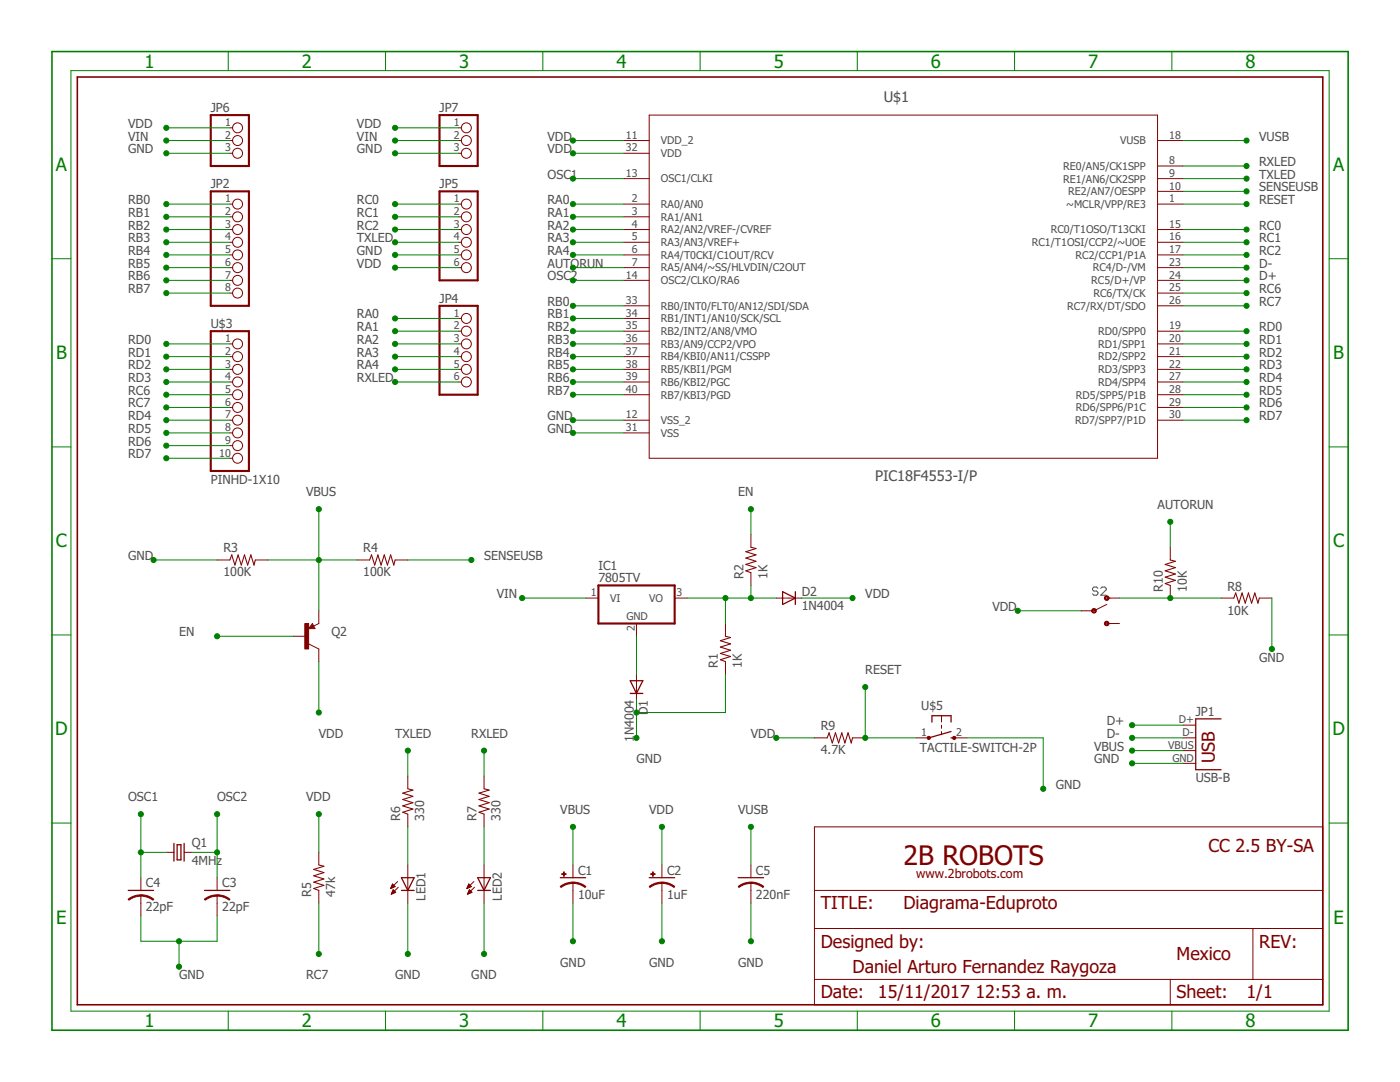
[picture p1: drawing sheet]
<svg xmlns="http://www.w3.org/2000/svg" width="279mm" height="216mm" viewBox="0 0 279 216" stroke-linecap="round" stroke-linejoin="round" font-family="sans-serif">
<path d="M219.1 117.4l-.2-.3h-.6l-.3 .3v.3l.3 .2h.6l.2 .3v.3l-.2 .3h-.6l-.3-.3M219.7 117.4l.2-.3h.6l.3 .3v.3l-1.1 1.1h1.1" fill="none" stroke="#505050" stroke-width=".2"/>
<g fill="none" stroke="#800000" stroke-width=".2">
<path d="M45.9 28h.5M45.9 30.6h.5M45.9 25.5h.5M91.5 28h.6M91.5 30.6h.6M91.5 25.5h.6M124.5 28h5.1M124.5 30.6h5.1M124.5 35.6h5.1M129.6 23h101.4v68.4h-101.4zM231 28h5.1M231 35.6h5.1"/>
<path d="M231 33.1h5.1M231 38.2h5.1M45.9 40.7h.5M45.9 43.3h.5M45.9 45.8h.5M45.9 48.3h.5M45.9 50.9h.5M45.9 53.4h.5M45.9 55.9h.5M45.9 58.5h.5M91.5 40.7h.6M91.5 43.3h.6"/>
<path d="M91.5 45.8h.6M91.5 48.3h.6M91.5 50.9h.6M91.5 53.4h.6M124.5 40.7h5.1M124.5 43.3h5.1M124.5 45.8h5.1M124.5 48.3h5.1M124.5 50.9h5.1M124.5 53.4h5.1M124.5 55.9h5.1M231 40.7h5.1"/>
<path d="M231 45.8h5.1M231 48.3h5.1M231 50.9h5.1M231 53.4h5.1M231 55.9h5.1M231 58.5h5.1M45.9 68.6h.5M45.9 71.2h.5M45.9 73.7h.5M45.9 76.2h.5M45.9 78.8h.5M91.5 63.5h.6"/>
<path d="M91.5 66.1h.6M91.5 68.6h.6M91.5 71.2h.6M91.5 73.7h.6M91.5 76.2h.6M124.5 61h5.1M124.5 63.5h5.1M124.5 66.1h5.1M124.5 68.6h5.1M124.5 71.2h5.1M124.5 73.7h5.1M124.5 76.2h5.1"/>
<path d="M124.5 78.8h5.1M231 61h5.1M231 66.1h5.1M231 68.6h5.1M231 71.2h5.1M231 73.7h5.1M231 76.2h5.1M231 78.8h5.1M45.9 83.8h.5M45.9 86.4h.5M45.9 81.3h.5M45.9 91.4h.5"/>
<path d="M45.9 88.9h.5M124.5 83.8h5.1M124.5 86.4h5.1M231 83.8h5.1M231 81.3h5.1M43.3 111.7h2.6M50.9 111.7h2.6M71.2 111.7h2.6M78.8 111.7h2.6M116.9 119.3h2.5M134.6 119.3h2.6M149.9 106.7v2.5"/>
<path d="M149.9 114.3v2.5M154.9 119.3h5.1M220.9 119.3h2.5M233.6 109.2v2.5M233.6 116.8v2.5M243.7 119.3h2.5M251.3 119.3h2.5M58.5 127h2.6M61.6 128.5l2 1v2.5M62.4 124.4l.5 1h-1.3zM63.6 121.9v2.5l-2 1M127 124.4v2.6"/>
<path d="M127 134.6v5M144.8 124.4v2.6M144.8 132v2.6M220.9 120.6l-2.6 1.3h-2.5M220.9 124.4h2.5M81.4 154.9v2.5M96.6 154.9v2.5M162.5 147.2h2.6M170.1 147.2h2.6M182.8 147.2h2.6M187.9 142.8v1.3M187.9 144.7v.6"/>
<path d="M187.9 146v.6M190.4 147.2h2.6M236.1 144.7h2.5M236.1 147.2h2.5M236.1 149.8h2.5M236.1 152.3h2.5M28.1 175.1v2.6M28.1 178.7v4.1M33.2 170.1h1.5M36.7 170.1h1.6M43.3 175.1v2.6M43.3 178.7v4.1"/>
<path d="M63.6 170.1v2.5M63.6 177.7v2.5M78 177.3h.1M78 177.1h.3M78.1 177h.5M78.1 176.9h.7M78.1 178.4h.2M78.2 176.8h.5M78.2 178.2h.3M78.2 178.1h.6M78.2 176.7h.4M78.3 176.6h.2"/>
<path d="M78.3 178h.6M78.3 176.4h.1M78.3 177.9h.5M78.3 176.4l-.3 .9M78.3 176.4l.5 .5M78.4 177.8h.3M78.4 177.6h.1M78.5 177.5l.5 .6-.9 .3zM78.8 176.9l-.8 .4M79.4 175.9l-1.4 1.4M79.5 177l-1.4 1.4M81.4 162.5v2.5"/>
<path d="M81.4 172.6v7.6M93.2 177.3h.1M93.2 177.1h.3M93.3 177h.5M93.3 178.4h.2M93.3 176.9h.8M93.4 176.8h.5M93.4 178.2h.4M93.4 176.7h.4M93.4 178.1h.6M93.5 176.6h.2M93.5 178h.6"/>
<path d="M93.5 176.4h.1M93.5 177.9h.5M93.6 176.4l-.4 .9M93.6 176.4l.5 .5M93.6 177.8h.3M93.6 177.6h.2M93.7 177.5l.5 .6-.9 .3zM94.1 176.9l-.9 .4M94.6 175.9l-1.4 1.4M94.7 177l-1.4 1.4M96.6 162.5v2.5M96.6 172.6v7.6"/>
<path d="M114.3 172.6v2.5M114.3 176.1v4.1M132.1 172.6v2.5M132.1 176.1v4.1M149.9 172.6v2.5M149.9 176.1v4.1M162.5 165h101.5v35.5h-101.5zM162.5 177.7h101.5M162.5 185.3h101.5M162.5 195.4h101.5M233.6 195.4v5.1M250 185.3v10.1"/>
<circle cx="47.4" cy="25.5" r=".99"/>
<circle cx="47.4" cy="30.6" r=".99"/>
<circle cx="47.4" cy="28" r=".99"/>
<circle cx="93.1" cy="25.5" r=".99"/>
<circle cx="93.1" cy="28" r=".99"/>
<circle cx="93.1" cy="30.6" r=".99"/>
<circle cx="47.4" cy="40.7" r=".99"/>
<circle cx="47.4" cy="43.3" r=".99"/>
<circle cx="47.4" cy="50.9" r=".99"/>
<circle cx="47.4" cy="55.9" r=".99"/>
<circle cx="47.4" cy="48.3" r=".99"/>
<circle cx="47.4" cy="53.4" r=".99"/>
<circle cx="47.4" cy="58.5" r=".99"/>
<circle cx="47.4" cy="45.8" r=".99"/>
<circle cx="93.1" cy="40.7" r=".99"/>
<circle cx="93.1" cy="43.3" r=".99"/>
<circle cx="93.1" cy="50.9" r=".99"/>
<circle cx="93.1" cy="53.4" r=".99"/>
<circle cx="93.1" cy="45.8" r=".99"/>
<circle cx="93.1" cy="48.3" r=".99"/>
<circle cx="47.4" cy="73.7" r=".99"/>
<circle cx="47.4" cy="78.8" r=".99"/>
<circle cx="47.4" cy="68.6" r=".99"/>
<circle cx="47.4" cy="71.2" r=".99"/>
<circle cx="47.4" cy="76.2" r=".99"/>
<circle cx="93.1" cy="66.1" r=".99"/>
<circle cx="93.1" cy="71.2" r=".99"/>
<circle cx="93.1" cy="73.7" r=".99"/>
<circle cx="93.1" cy="68.6" r=".99"/>
<circle cx="93.1" cy="76.2" r=".99"/>
<circle cx="93.1" cy="63.5" r=".99"/>
<circle cx="47.4" cy="91.4" r=".99"/>
<circle cx="47.4" cy="88.9" r=".99"/>
<circle cx="47.4" cy="86.4" r=".99"/>
<circle cx="47.4" cy="81.3" r=".99"/>
<circle cx="47.4" cy="83.8" r=".99"/>
</g>
<g fill="none" stroke="#800000" stroke-width=".25">
<path d="M156.2 118.1l2.5 1.2-2.5 1.3zM158.7 118.1v2.5M125.8 135.8h2.5l-1.3 2.6zM125.8 138.4h2.5M186 144.1v-1.3h3.8v1.3M189.8 147.2h.6M189.8 146l-4.4 1.2M243.7 143.4h-5.1v10.2h5.1M25.6 177.7h5M34.7 168.3v3.5M35.3 168.6h.8v3h-.8zM36.7 168.3v3.5"/>
<path d="M40.8 177.7h5.1M80.1 175.1h2.6l-1.3 2.6zM80.1 177.7h2.6M95.3 175.1h2.6l-1.3 2.6zM95.3 177.7h2.6M111.8 175.1h5.1M129.6 175.1h5M147.3 175.1h5.1"/>
</g>
<g fill="none" stroke="#800000" stroke-width=".21">
<path d="M45.9 111.7l.3-1 .7 2.1 .6-2.1 .7 2.1 .6-2.1 .6 2.1 .7-2.1 .6 2.1 .2-1.1M73.8 111.7l.3-1 .7 2.1 .6-2.1 .7 2.1 .6-2.1 .6 2.1 .7-2.1 .6 2.1 .2-1.1M149.9 109.2l1 .3-2.1 .6 2.1 .6-2.1 .7 2.1 .6-2.1 .6 2.1 .7-2.1 .6 1.1 .4M233.6 111.7l1 .3-2.1 .6 2.1 .7-2.1 .6 2.1 .6-2.1 .7 2.1 .6-2.1 .6 1.1 .4M246.2 119.3l.4-1 .6 2.1 .7-2.1 .6 2.1 .7-2.1 .6 2.1 .6-2.1 .7 2.1 .2-1.1M61.9 125.2l.1 .1M62 125.1l.1 .2M62.1 124.9l.2 .4M62.2 124.8l.3 .5M62.3 124.7l.4 .6M144.8 127l1 .2-2 .6 2 .7-2 .6 2 .7-2 .6 2 .6-2 .6 1 .4M81.4 157.4l1 .2-2 .7 2 .6-2 .6 2 .7-2 .6 2 .6-2 .7 1 .4"/>
<path d="M96.6 157.4l1 .2-2 .7 2 .6-2 .6 2 .7-2 .6 2 .6-2 .7 1 .4M165.1 147.2l.4-1 .6 2.1 .6-2.1 .7 2.1 .6-2.1 .6 2.1 .6-2.1 .7 2.1 .2-1.1M63.6 172.6l1 .2-2 .7 2 .6-2 .7 2 .6-2 .6 2 .7-2 .6 1 .4"/>
</g>
<g fill="#800000" stroke="#800000" stroke-width=".2">
<path d="M114.3 176l1.4 .2 1.2 .7-.1 .2-1.4-.7-1.1-.1z" fill-rule="evenodd"/>
<path d="M111.8 176.9l1.2-.7 1.3-.2v.3l-1 .1-1.3 .7z" fill-rule="evenodd"/>
<path d="M132.1 176l1.4 .2 1.2 .7-.2 .2-1.4-.7-1-.1z" fill-rule="evenodd"/>
<path d="M129.6 176.9l1.2-.7 1.3-.2v.3l-1 .1-1.4 .7z" fill-rule="evenodd"/>
<path d="M43.3 178.5h.3a3.8 3.8 0 0 1 2.3 .9l-.2 .2-1.3-.7-1.1-.1z" fill-rule="evenodd"/>
<path d="M40.8 179.4l1.2-.6 1.3-.2v.2l-1 .1-1.3 .7z" fill-rule="evenodd"/>
<path d="M28.1 178.5h.3a3.9 3.9 0 0 1 2.3 .9l-.2 .2-1.4-.7-1-.1z" fill-rule="evenodd"/>
<path d="M25.6 179.4l1.2-.6 1.3-.2v.2l-1 .1-1.4 .7z" fill-rule="evenodd"/>
<path d="M149.9 176l1.3 .2 1.2 .7-.1 .2-1.4-.7-1-.1z" fill-rule="evenodd"/>
<path d="M147.3 176.9l1.2-.7 1.4-.2v.3l-1.1 .1-1.3 .7z" fill-rule="evenodd"/>
<path d="M220.6 119a.46 .46 0 0 1 .7 .1 .46 .46 0 0 1-.3 .7 .46 .46 0 0 1-.6-.5h.2a.26 .26 0 0 1 .4-.2 .26 .26 0 0 1 .1 .4 .26 .26 0 0 1-.5 0v-.2h-.2z" fill-rule="evenodd"/>
<path d="M220.6 124.1a.46 .46 0 0 1 .7 .1 .46 .46 0 0 1-.3 .7 .46 .46 0 0 1-.6-.5h.2a.26 .26 0 0 1 .4-.2 .26 .26 0 0 1 .1 .4 .26 .26 0 0 1-.5-.1l-.2-.1z" fill-rule="evenodd"/>
<path d="M218 121.5a.47 .47 0 0 1 .8 .2 .47 .47 0 0 1-.4 .6 .47 .47 0 0 1-.5-.4h.2a.26 .26 0 0 1 .3-.3 .26 .26 0 0 1 .1 .5 .26 .26 0 0 1-.4-.1l-.2-.1z" fill-rule="evenodd"/>
<circle cx="185.4" cy="147.2" r=".32"/>
<circle cx="190.4" cy="147.2" r=".33"/>
</g>
<g fill="#800000" stroke="#800000" stroke-width=".2">
<path d="M112.1 174.3h.9v.2h-.9z"/>
<path d="M112.5 174h.1v.9h-.1z"/>
<path d="M129.9 174.3h.8v.2h-.8z"/>
<path d="M130.2 174h.2v.9h-.2z"/>
<path d="M60.8 124.4h.8v5.1h-.8z"/>
</g>
<path d="M42.1 38.2h7.6v22.8h-7.6zM42.1 23h7.6v10.1h-7.6zM87.7 38.2h7.6v17.7h-7.6zM87.7 23h7.6v10.1h-7.6zM42.1 66.1h7.6v27.9h-7.6zM87.7 61h7.6v17.8h-7.6zM119.4 116.8h15.2v7.6h-15.2z" fill="none" stroke="#800000" stroke-width=".42"/>
<path d="M15.4 15.4h248.6v185.1h-248.6z" fill="none" stroke="#800000" stroke-width=".32"/>
<path d="M10.4 10.3h258.6v195.3h-258.6z" fill="none" stroke="#008000" stroke-width=".32"/>
<g fill="none" stroke="#008000" stroke-width=".2">
<path d="M14.2 14.1h251.1v187.7h-251.1zM45.6 10.3v3.8M76.9 10.3v3.8M108.3 10.3v3.8M139.7 10.3v3.8M171.1 10.3v3.8M202.5 10.3v3.8M233.9 10.3v3.8M33.2 28h12.7M33.2 30.6h12.7M33.2 25.5h12.7M78.8 28h12.7"/>
<path d="M78.8 30.6h12.7M78.8 25.5h12.7M114.3 28h10.2M114.3 35.6h10.2M114.3 30.6h10.2M236.1 28h12.7M236.1 33.1h12.7M236.1 35.6h12.7M236.1 38.2h12.7M10.4 51.6h3.8M33.2 40.7h12.7M33.2 48.3h12.7"/>
<path d="M33.2 50.9h12.7M33.2 55.9h12.7M33.2 53.4h12.7M33.2 45.8h12.7M33.2 43.3h12.7M33.2 58.5h12.7M78.8 40.7h12.7M78.8 48.3h12.7M78.8 50.9h12.7M78.8 53.4h12.7M78.8 45.8h12.7M78.8 43.3h12.7"/>
<path d="M114.3 40.7h10.2M114.3 48.3h10.2M114.3 50.9h10.2M114.3 55.9h10.2M114.3 53.4h10.2M114.3 45.8h10.2M114.3 43.3h10.2M236.1 40.7h12.7M236.1 48.3h12.7M236.1 50.9h12.7M236.1 55.9h12.7M236.1 53.4h12.7"/>
<path d="M236.1 45.8h12.7M236.1 58.5h12.7M265.3 51.6h3.7M33.2 76.2h12.7M33.2 68.6h12.7M33.2 71.2h12.7M33.2 73.7h12.7M33.2 78.8h12.7M78.8 76.2h12.7M78.8 63.5h12.7M78.8 68.6h12.7M78.8 71.2h12.7"/>
<path d="M78.8 73.7h12.7M78.8 66.1h12.7M114.3 76.2h10.2M114.3 61h10.2M114.3 63.5h10.2M114.3 68.6h10.2M114.3 71.2h10.2M114.3 73.7h10.2M114.3 66.1h10.2M114.3 78.8h10.2M236.1 76.2h12.7M236.1 61h12.7"/>
<path d="M236.1 68.6h12.7M236.1 71.2h12.7M236.1 73.7h12.7M236.1 66.1h12.7M236.1 78.8h12.7M10.4 89.2h3.8M33.2 83.8h12.7M33.2 86.4h12.7M33.2 81.3h12.7M33.2 88.9h12.7M33.2 91.4h12.7M114.3 83.8h10.2"/>
<path d="M114.3 86.4h10.2M236.1 83.8h12.7M236.1 81.3h12.7M265.3 89.2h3.7M30.6 111.7h12.7M53.5 111.7h17.7M63.6 101.6v20.3M81.4 111.7h12.7M104.2 119.3h12.7M137.2 119.3h17.7M144.8 119.3v5.1M149.9 101.6v5.1"/>
<path d="M149.9 116.8v2.5M160 119.3h10.1M223.4 119.3h20.3M233.6 104.1v5.1M253.8 119.3v10.2M10.4 126.7h3.8M43.3 127h15.2M63.6 132v10.2M127 127v7.6M127 139.6v7.6M144.8 134.6v7.6h-17.8M172.7 137.1v10.1h10.1"/>
<path d="M203.1 121.9h12.7M265.3 126.7h3.7M81.4 149.8v5.1M96.6 149.8v5.1M154.9 147.2h7.6M193 147.2h15.2v10.2M225.9 147.2h10.2M225.9 152.3h10.2M225.9 144.7h10.2M225.9 149.8h10.2M10.4 164.2h3.8M28.1 162.5v12.6"/>
<path d="M28.1 170.1h5.1M38.3 170.1h5M43.3 162.5v12.6M63.6 162.5v7.6M81.4 165v7.6M96.6 165v7.6M114.3 165v7.6M132.1 165v7.6M149.9 165v7.6M265.3 164.2h3.7M28.1 182.8v5h15.2v-5M35.7 187.8v5.1"/>
<path d="M63.6 180.2v10.2M81.4 180.2v10.2M96.6 180.2v10.2M114.3 180.2v7.6M132.1 180.2v7.6M149.9 180.2v7.6M45.6 201.8v3.8M76.9 201.8v3.8M108.3 201.8v3.8M139.7 201.8v3.8M171.1 201.8v3.8M202.5 201.8v3.8"/>
<path d="M233.9 201.8v3.8"/>
</g>
<g fill="#008000" stroke="#008000" stroke-width=".2">
<circle cx="248.8" cy="28" r=".51"/>
<circle cx="149.9" cy="165" r=".51"/>
<circle cx="248.8" cy="40.7" r=".51"/>
<circle cx="172.7" cy="147.2" r=".51"/>
<circle cx="172.7" cy="137.1" r=".51"/>
<circle cx="248.8" cy="33.1" r=".51"/>
<circle cx="96.6" cy="149.8" r=".51"/>
<circle cx="78.8" cy="76.2" r=".51"/>
<circle cx="248.8" cy="35.6" r=".51"/>
<circle cx="81.4" cy="149.8" r=".51"/>
<circle cx="78.8" cy="48.3" r=".51"/>
<circle cx="96.6" cy="190.4" r=".51"/>
<circle cx="81.4" cy="190.4" r=".51"/>
<circle cx="114.3" cy="83.8" r=".51"/>
<circle cx="114.3" cy="86.4" r=".51"/>
<circle cx="35.7" cy="187.8" r=".51"/>
<circle cx="35.7" cy="192.9" r=".51"/>
<circle cx="208.2" cy="157.4" r=".51"/>
<circle cx="149.9" cy="187.8" r=".51"/>
<circle cx="253.8" cy="129.5" r=".51"/>
<circle cx="225.9" cy="152.3" r=".51"/>
<circle cx="30.6" cy="111.7" r=".51"/>
<circle cx="114.3" cy="187.8" r=".51"/>
<circle cx="132.1" cy="187.8" r=".51"/>
<circle cx="127" cy="147.2" r=".51"/>
<circle cx="127" cy="142.2" r=".51"/>
<circle cx="33.2" cy="30.6" r=".51"/>
<circle cx="78.8" cy="30.6" r=".51"/>
<circle cx="78.8" cy="50.9" r=".51"/>
<circle cx="28.1" cy="170.1" r=".51"/>
<circle cx="28.1" cy="162.5" r=".51"/>
<circle cx="114.3" cy="35.6" r=".51"/>
<circle cx="43.3" cy="170.1" r=".51"/>
<circle cx="43.3" cy="162.5" r=".51"/>
<circle cx="114.3" cy="55.9" r=".51"/>
<circle cx="114.3" cy="53.4" r=".51"/>
<circle cx="233.6" cy="104.1" r=".51"/>
<circle cx="233.6" cy="119.3" r=".51"/>
<circle cx="248.8" cy="61" r=".51"/>
<circle cx="33.2" cy="81.3" r=".51"/>
<circle cx="63.6" cy="190.4" r=".51"/>
<circle cx="248.8" cy="53.4" r=".51"/>
<circle cx="225.9" cy="147.2" r=".51"/>
<circle cx="248.8" cy="55.9" r=".51"/>
<circle cx="225.9" cy="144.7" r=".51"/>
<circle cx="225.9" cy="149.8" r=".51"/>
<circle cx="63.6" cy="111.7" r=".51"/>
<circle cx="63.6" cy="101.6" r=".51"/>
<circle cx="114.3" cy="165" r=".51"/>
<circle cx="248.8" cy="38.2" r=".51"/>
<circle cx="94.1" cy="111.7" r=".51"/>
<circle cx="132.1" cy="165" r=".51"/>
<circle cx="154.9" cy="147.2" r=".51"/>
<circle cx="203.1" cy="121.9" r=".51"/>
<circle cx="114.3" cy="28" r=".51"/>
<circle cx="114.3" cy="30.6" r=".51"/>
<circle cx="170.1" cy="119.3" r=".51"/>
<circle cx="63.6" cy="142.2" r=".51"/>
<circle cx="33.2" cy="25.5" r=".51"/>
<circle cx="78.8" cy="25.5" r=".51"/>
<circle cx="78.8" cy="53.4" r=".51"/>
<circle cx="63.6" cy="162.5" r=".51"/>
<circle cx="104.2" cy="119.3" r=".51"/>
<circle cx="33.2" cy="28" r=".51"/>
<circle cx="78.8" cy="28" r=".51"/>
<circle cx="144.8" cy="119.3" r=".51"/>
<circle cx="149.9" cy="119.3" r=".51"/>
<circle cx="43.3" cy="127" r=".51"/>
<circle cx="149.9" cy="101.6" r=".51"/>
<circle cx="114.3" cy="40.7" r=".51"/>
<circle cx="78.8" cy="63.5" r=".51"/>
<circle cx="114.3" cy="45.8" r=".51"/>
<circle cx="78.8" cy="68.6" r=".51"/>
<circle cx="114.3" cy="48.3" r=".51"/>
<circle cx="78.8" cy="71.2" r=".51"/>
<circle cx="114.3" cy="50.9" r=".51"/>
<circle cx="78.8" cy="73.7" r=".51"/>
<circle cx="114.3" cy="61" r=".51"/>
<circle cx="33.2" cy="40.7" r=".51"/>
<circle cx="114.3" cy="63.5" r=".51"/>
<circle cx="33.2" cy="43.3" r=".51"/>
<circle cx="114.3" cy="66.1" r=".51"/>
<circle cx="33.2" cy="45.8" r=".51"/>
<circle cx="114.3" cy="68.6" r=".51"/>
<circle cx="33.2" cy="48.3" r=".51"/>
<circle cx="114.3" cy="71.2" r=".51"/>
<circle cx="33.2" cy="50.9" r=".51"/>
<circle cx="114.3" cy="73.7" r=".51"/>
<circle cx="33.2" cy="53.4" r=".51"/>
<circle cx="114.3" cy="76.2" r=".51"/>
<circle cx="33.2" cy="55.9" r=".51"/>
<circle cx="114.3" cy="78.8" r=".51"/>
<circle cx="33.2" cy="58.5" r=".51"/>
<circle cx="248.8" cy="45.8" r=".51"/>
<circle cx="78.8" cy="40.7" r=".51"/>
<circle cx="248.8" cy="48.3" r=".51"/>
<circle cx="78.8" cy="43.3" r=".51"/>
<circle cx="248.8" cy="50.9" r=".51"/>
<circle cx="78.8" cy="45.8" r=".51"/>
<circle cx="248.8" cy="66.1" r=".51"/>
<circle cx="33.2" cy="68.6" r=".51"/>
<circle cx="248.8" cy="68.6" r=".51"/>
<circle cx="33.2" cy="71.2" r=".51"/>
<circle cx="248.8" cy="71.2" r=".51"/>
<circle cx="33.2" cy="73.7" r=".51"/>
<circle cx="248.8" cy="73.7" r=".51"/>
<circle cx="33.2" cy="76.2" r=".51"/>
<circle cx="248.8" cy="76.2" r=".51"/>
<circle cx="33.2" cy="83.8" r=".51"/>
<circle cx="248.8" cy="78.8" r=".51"/>
<circle cx="33.2" cy="86.4" r=".51"/>
<circle cx="248.8" cy="81.3" r=".51"/>
<circle cx="33.2" cy="88.9" r=".51"/>
<circle cx="248.8" cy="83.8" r=".51"/>
<circle cx="33.2" cy="91.4" r=".51"/>
<circle cx="248.8" cy="58.5" r=".51"/>
<circle cx="33.2" cy="78.8" r=".51"/>
<circle cx="78.8" cy="66.1" r=".51"/>
<circle cx="114.3" cy="43.3" r=".51"/>
</g>
<text font-size="5.4" fill="#800000" x="180.3" y="172.6">2B ROBOTS</text>
<g font-size="3.7" fill="#008000">
<text x="28.9" y="13.5">1</text>
<text x="60.3" y="13.5">2</text>
<text x="91.6" y="13.5">3</text>
<text x="123" y="13.5">4</text>
<text x="154.4" y="13.5">5</text>
<text x="185.8" y="13.5">6</text>
<text x="217.2" y="13.5">7</text>
<text x="248.6" y="13.5">8</text>
<text x="11.2" y="34.2">A</text>
<text x="266.1" y="34.2">A</text>
<text x="11.2" y="71.7">B</text>
<text x="266.1" y="71.7">B</text>
<text x="11.2" y="109.2">C</text>
<text x="266.1" y="109.2">C</text>
<text x="11" y="146.8">D</text>
<text x="265.9" y="146.8">D</text>
<text x="11.2" y="184.3">E</text>
<text x="266.1" y="184.3">E</text>
<text x="28.9" y="205">1</text>
<text x="60.3" y="205">2</text>
<text x="91.6" y="205">3</text>
<text x="123" y="205">4</text>
<text x="154.4" y="205">5</text>
<text x="185.8" y="205">6</text>
<text x="217.2" y="205">7</text>
<text x="248.6" y="205">8</text>
</g>
<g font-size="3.6" fill="#800000">
<text x="242.4" y="152.3" transform="rotate(-90 242.4 152.3)">USB</text>
<text x="241.2" y="170.1">CC 2.5 BY-SA</text>
<text x="163.8" y="181.5">TITLE:</text>
<text x="180.3" y="181.5">Diagrama-Eduproto</text>
<text x="163.8" y="189.1">Designed by:</text>
<text x="234.8" y="191.6">Mexico</text>
<text x="251.3" y="189.1">REV:</text>
<text x="170.1" y="194.2">Daniel Arturo Fernandez Raygoza</text>
<text x="163.8" y="199.2">Date:</text>
<text x="175.2" y="199.2">15/11/2017</text>
<text x="194.7" y="199.2">12:53 a. m.</text>
<text x="234.8" y="199.2">Sheet:</text>
<text x="248.8" y="199.2">1/1</text>
</g>
<g font-size="2.9" fill="#505050">
<text x="176.4" y="20.4">U$1</text>
<text x="174.6" y="95.9">PIC18F4553-I/P</text>
</g>
<g font-size="2.5" fill="#505050">
<text x="42.1" y="22.3">JP6</text>
<text x="87.7" y="22.3">JP7</text>
<text x="25.6" y="25.5">VDD</text>
<text x="25.6" y="28">VIN</text>
<text x="71.2" y="25.5">VDD</text>
<text x="71.2" y="28">VIN</text>
<text x="109.3" y="28">VDD</text>
<text x="251.3" y="28">VUSB</text>
<text x="25.6" y="30.6">GND</text>
<text x="71.2" y="30.6">GND</text>
<text x="109.3" y="35.7">OSC1</text>
<text x="109.3" y="30.6">VDD</text>
<text x="251.3" y="33.1">RXLED</text>
<text x="251.3" y="35.7">TXLED</text>
<text x="25.6" y="40.7">RB0</text>
<text x="42.1" y="37.6">JP2</text>
<text x="71.2" y="40.7">RC0</text>
<text x="87.7" y="37.6">JP5</text>
<text x="109.3" y="40.7">RA0</text>
<text x="251.3" y="40.7">RESET</text>
<text x="251.3" y="38.2">SENSEUSB</text>
<text x="25.6" y="43.3">RB1</text>
<text x="25.6" y="45.8">RB2</text>
<text x="71.2" y="43.3">RC1</text>
<text x="71.2" y="45.8">RC2</text>
<text x="109.3" y="45.8">RA2</text>
<text x="109.3" y="43.3">RA1</text>
<text x="251.3" y="45.8">RC0</text>
<text x="25.6" y="48.3">RB3</text>
<text x="25.6" y="50.9">RB4</text>
<text x="25.6" y="53.4">RB5</text>
<text x="71.2" y="48.3">TXLED</text>
<text x="71.2" y="50.9">GND</text>
<text x="71.2" y="53.4">VDD</text>
<text x="109.3" y="53.4">AUTORUN</text>
<text x="109.3" y="48.3">RA3</text>
<text x="109.3" y="50.9">RA4</text>
<text x="251.3" y="53.4">D-</text>
<text x="251.3" y="48.3">RC1</text>
<text x="251.3" y="50.9">RC2</text>
<text x="25.6" y="55.9">RB6</text>
<text x="25.6" y="58.5">RB7</text>
<text x="109.3" y="55.9">OSC2</text>
<text x="251.3" y="55.9">D+</text>
<text x="251.3" y="58.5">RC6</text>
<text x="42.1" y="65.5">U$3</text>
<text x="71.2" y="63.6">RA0</text>
<text x="87.7" y="60.4">JP4</text>
<text x="109.3" y="61">RB0</text>
<text x="109.3" y="63.6">RB1</text>
<text x="251.3" y="61">RC7</text>
<text x="25.6" y="68.6">RD0</text>
<text x="25.6" y="71.2">RD1</text>
<text x="71.2" y="68.6">RA2</text>
<text x="71.2" y="71.2">RA3</text>
<text x="71.2" y="66.1">RA1</text>
<text x="109.3" y="66.1">RB2</text>
<text x="109.3" y="68.6">RB3</text>
<text x="109.3" y="71.2">RB4</text>
<text x="251.3" y="66.1">RD0</text>
<text x="251.3" y="68.6">RD1</text>
<text x="251.3" y="71.2">RD2</text>
<text x="25.6" y="73.7">RD2</text>
<text x="25.6" y="76.2">RD3</text>
<text x="71.2" y="76.2">RXLED</text>
<text x="71.2" y="73.7">RA4</text>
<text x="109.3" y="73.7">RB5</text>
<text x="109.3" y="76.2">RB6</text>
<text x="251.3" y="73.7">RD3</text>
<text x="251.3" y="76.2">RD4</text>
<text x="25.6" y="81.3">RC7</text>
<text x="25.6" y="83.8">RD4</text>
<text x="25.6" y="78.8">RC6</text>
<text x="109.3" y="83.8">GND</text>
<text x="109.3" y="78.8">RB7</text>
<text x="251.3" y="78.8">RD5</text>
<text x="251.3" y="81.3">RD6</text>
<text x="251.3" y="83.8">RD7</text>
<text x="25.6" y="86.4">RD5</text>
<text x="25.6" y="88.9">RD6</text>
<text x="109.3" y="86.4">GND</text>
<text x="25.6" y="91.4">RD7</text>
<text x="42.1" y="96.5">PINHD-1X10</text>
<text x="61.1" y="99.1">VBUS</text>
<text x="147.3" y="99.1">EN</text>
<text x="231" y="101.6">AUTORUN</text>
<text x="25.6" y="111.7">GND</text>
<text x="44.6" y="110.2">R3</text>
<text x="72.5" y="110.2">R4</text>
<text x="96.6" y="111.7">SENSEUSB</text>
<text x="119.4" y="113.6">IC1</text>
<text x="44.6" y="115">100K</text>
<text x="72.5" y="115">100K</text>
<text x="99.1" y="119.3">VIN</text>
<text x="119.4" y="116.2">7805TV</text>
<text x="148.4" y="115.5" transform="rotate(-90 148.4 115.5)">R2</text>
<text x="153.2" y="115.5" transform="rotate(-90 153.2 115.5)">1K</text>
<text x="160" y="118.9">D2</text>
<text x="172.7" y="119.3">VDD</text>
<text x="232.1" y="118.1" transform="rotate(-90 232.1 118.1)">R10</text>
<text x="236.8" y="118.1" transform="rotate(-90 236.8 118.1)">10K</text>
<text x="245" y="117.8">R8</text>
<text x="160" y="121.7">1N4004</text>
<text x="198" y="121.9">VDD</text>
<text x="245" y="122.6">10K</text>
<text x="35.7" y="127">EN</text>
<text x="66.2" y="127">Q2</text>
<text x="143.3" y="133.3" transform="rotate(-90 143.3 133.3)">R1</text>
<text x="148.1" y="133.3" transform="rotate(-90 148.1 133.3)">1K</text>
<text x="172.7" y="134.6">RESET</text>
<text x="251.3" y="132">GND</text>
<text x="129.3" y="142.7" transform="rotate(-90 129.3 142.7)">D1</text>
<text x="183.8" y="141.7">U$5</text>
<text x="238.6" y="142.8">JP1</text>
<text x="63.6" y="147.2">VDD</text>
<text x="78.8" y="147.2">TXLED</text>
<text x="94.1" y="147.2">RXLED</text>
<text x="126.5" y="148.1" transform="rotate(-90 126.5 148.1)">1N4004</text>
<text x="149.9" y="147.2">VDD</text>
<text x="163.8" y="145.7">R9</text>
<text x="218.3" y="149.8">VBUS</text>
<text x="220.9" y="147.2">D-</text>
<text x="220.9" y="144.7">D+</text>
<text x="127" y="152.3">GND</text>
<text x="163.8" y="150.5">4.7K</text>
<text x="183.6" y="150">TACTILE-SWITCH-2P</text>
<text x="218.3" y="152.3">GND</text>
<text x="25.6" y="159.9">OSC1</text>
<text x="43.3" y="159.9">OSC2</text>
<text x="61.1" y="159.9">VDD</text>
<text x="210.7" y="157.4">GND</text>
<text x="238.6" y="156.1">USB-B</text>
<text x="79.9" y="163.7" transform="rotate(-90 79.9 163.7)">R6</text>
<text x="84.7" y="163.7" transform="rotate(-90 84.7 163.7)">330</text>
<text x="95.1" y="163.7" transform="rotate(-90 95.1 163.7)">R7</text>
<text x="99.9" y="163.7" transform="rotate(-90 99.9 163.7)">330</text>
<text x="111.8" y="162.5">VBUS</text>
<text x="129.6" y="162.5">VDD</text>
<text x="147.3" y="162.5">VUSB</text>
<text x="38.3" y="172.6">4MHz</text>
<text x="38.3" y="169.1">Q1</text>
<text x="29.1" y="177">C4</text>
<text x="44.4" y="177">C3</text>
<text x="62.1" y="178.9" transform="rotate(-90 62.1 178.9)">R5</text>
<text x="66.9" y="178.9" transform="rotate(-90 66.9 178.9)">47k</text>
<text x="84.9" y="179.7" transform="rotate(-90 84.9 179.7)">LED1</text>
<text x="100.1" y="179.7" transform="rotate(-90 100.1 179.7)">LED2</text>
<text x="115.4" y="179.3">10uF</text>
<text x="115.4" y="174.5">C1</text>
<text x="133.1" y="179.3">1uF</text>
<text x="133.1" y="174.5">C2</text>
<text x="150.9" y="179.3">220nF</text>
<text x="150.9" y="174.5">C5</text>
<text x="29.1" y="181.9">22pF</text>
<text x="44.4" y="181.9">22pF</text>
<text x="35.7" y="195.4">GND</text>
<text x="61.1" y="195.4">RC7</text>
<text x="78.8" y="195.4">GND</text>
<text x="94.1" y="195.4">GND</text>
<text x="111.8" y="192.9">GND</text>
<text x="129.6" y="192.9">GND</text>
<text x="147.3" y="192.9">GND</text>
</g>
<text font-size="2.5" fill="#800000" x="182.8" y="175.1">www.2brobots.com</text>
<g font-size="2.1" fill="#505050">
<text x="44.9" y="25.2">1</text>
<text x="44.9" y="27.7">2</text>
<text x="90.6" y="25.2">1</text>
<text x="90.6" y="27.7">2</text>
<text x="124.9" y="27.7">11</text>
<text x="131.9" y="28.8">VDD_2</text>
<text x="223.6" y="28.8">VUSB</text>
<text x="233.3" y="27.7">18</text>
<text x="44.9" y="30.2">3</text>
<text x="90.6" y="30.2">3</text>
<text x="124.9" y="30.2">32</text>
<text x="124.9" y="35.3">13</text>
<text x="131.9" y="31.3">VDD</text>
<text x="212.2" y="33.9">RE0/AN5/CK1SPP</text>
<text x="233.3" y="32.8">8</text>
<text x="233.3" y="35.3">9</text>
<text x="44.9" y="40.4">1</text>
<text x="90.6" y="40.4">1</text>
<text x="126.1" y="40.4">2</text>
<text x="131.9" y="36.4">OSC1/CLKI</text>
<text x="131.9" y="41.5">RA0/AN0</text>
<text x="212.2" y="36.4">RE1/AN6/CK2SPP</text>
<text x="212.8" y="41.5">~MCLR/VPP/RE3</text>
<text x="213.2" y="39">RE2/AN7/OESPP</text>
<text x="233.3" y="37.8">10</text>
<text x="233.3" y="40.4">1</text>
<text x="44.9" y="42.9">2</text>
<text x="44.9" y="45.4">3</text>
<text x="44.9" y="48">4</text>
<text x="90.6" y="42.9">2</text>
<text x="90.6" y="45.4">3</text>
<text x="90.6" y="48">4</text>
<text x="126.1" y="42.9">3</text>
<text x="126.1" y="45.4">4</text>
<text x="126.1" y="48">5</text>
<text x="131.9" y="44">RA1/AN1</text>
<text x="131.9" y="46.6">RA2/AN2/VREF-/CVREF</text>
<text x="209.7" y="46.6">RC0/T1OSO/T13CKI</text>
<text x="233.3" y="45.4">15</text>
<text x="233.3" y="48">16</text>
<text x="44.9" y="50.5">5</text>
<text x="44.9" y="53.1">6</text>
<text x="90.6" y="50.5">5</text>
<text x="90.6" y="53.1">6</text>
<text x="126.1" y="50.5">6</text>
<text x="126.1" y="53.1">7</text>
<text x="131.9" y="49.1">RA3/AN3/VREF+</text>
<text x="131.9" y="51.6">RA4/T0CKI/C1OUT/RCV</text>
<text x="205.9" y="49.1">RC1/T1OSI/CCP2/~UOE</text>
<text x="214.7" y="51.6">RC2/CCP1/P1A</text>
<text x="233.3" y="50.5">17</text>
<text x="233.3" y="53.1">23</text>
<text x="44.9" y="55.6">7</text>
<text x="44.9" y="58.1">8</text>
<text x="124.9" y="55.6">14</text>
<text x="131.9" y="54.2">RA5/AN4/~SS/HLVDIN/C2OUT</text>
<text x="131.9" y="56.7">OSC2/CLKO/RA6</text>
<text x="217.8" y="56.7">RC5/D+/VP</text>
<text x="218.1" y="54.2">RC4/D-/VM</text>
<text x="218.2" y="59.2">RC6/TX/CK</text>
<text x="233.3" y="55.6">24</text>
<text x="233.3" y="58.1">25</text>
<text x="90.6" y="63.2">1</text>
<text x="90.6" y="65.7">2</text>
<text x="124.9" y="60.7">33</text>
<text x="124.9" y="63.2">34</text>
<text x="124.9" y="65.7">35</text>
<text x="131.9" y="61.8">RB0/INT0/FLT0/AN12/SDI/SDA</text>
<text x="131.9" y="64.3">RB1/INT1/AN10/SCK/SCL</text>
<text x="213" y="61.8">RC7/RX/DT/SDO</text>
<text x="233.3" y="60.7">26</text>
<text x="233.3" y="65.7">19</text>
<text x="44.9" y="68.3">1</text>
<text x="44.9" y="70.8">2</text>
<text x="90.6" y="68.3">3</text>
<text x="90.6" y="70.8">4</text>
<text x="124.9" y="68.3">36</text>
<text x="124.9" y="70.8">37</text>
<text x="131.9" y="66.8">RB2/INT2/AN8/VMO</text>
<text x="131.9" y="69.4">RB3/AN9/CCP2/VPO</text>
<text x="131.9" y="71.9">RB4/KBI0/AN11/CSSPP</text>
<text x="219.2" y="66.9">RD0/SPP0</text>
<text x="219.2" y="69.4">RD1/SPP1</text>
<text x="219.2" y="71.9">RD2/SPP2</text>
<text x="233.3" y="68.3">20</text>
<text x="233.3" y="70.8">21</text>
<text x="44.9" y="73.3">3</text>
<text x="44.9" y="75.9">4</text>
<text x="90.6" y="73.3">5</text>
<text x="90.6" y="75.9">6</text>
<text x="124.9" y="73.3">38</text>
<text x="124.9" y="75.9">39</text>
<text x="131.9" y="74.5">RB5/KBI1/PGM</text>
<text x="131.9" y="77">RB6/KBI2/PGC</text>
<text x="219.2" y="74.5">RD3/SPP3</text>
<text x="219.2" y="77">RD4/SPP4</text>
<text x="233.3" y="73.3">22</text>
<text x="233.3" y="75.9">27</text>
<text x="44.9" y="78.4">5</text>
<text x="44.9" y="80.9">6</text>
<text x="44.9" y="83.5">7</text>
<text x="124.9" y="78.4">40</text>
<text x="124.9" y="83.5">12</text>
<text x="131.9" y="79.5">RB7/KBI3/PGD</text>
<text x="214.7" y="82.1">RD6/SPP6/P1C</text>
<text x="214.7" y="79.5">RD5/SPP5/P1B</text>
<text x="233.3" y="78.4">28</text>
<text x="233.3" y="80.9">29</text>
<text x="233.3" y="83.5">30</text>
<text x="44.9" y="86">8</text>
<text x="44.9" y="88.6">9</text>
<text x="124.9" y="86">31</text>
<text x="131.9" y="84.6">VSS_2</text>
<text x="131.9" y="87.1">VSS</text>
<text x="214.5" y="84.6">RD7/SPP7/P1D</text>
<text x="43.7" y="91.1">10</text>
<text x="117.9" y="119">1</text>
<text x="135" y="119">3</text>
<text x="121.8" y="120.1">VI</text>
<text x="125" y="123.7">GND</text>
<text x="126.7" y="125.9" transform="rotate(-90 126.7 125.9)">2</text>
<text x="129.5" y="120.1">VO</text>
<text x="183.8" y="146.9">1</text>
<text x="190.8" y="146.9">2</text>
<text x="233.1" y="149.4">VBUS</text>
<text x="235.3" y="144.3">D+</text>
<text x="236" y="146.9">D-</text>
<text x="234" y="152">GND</text>
</g>
</svg>
